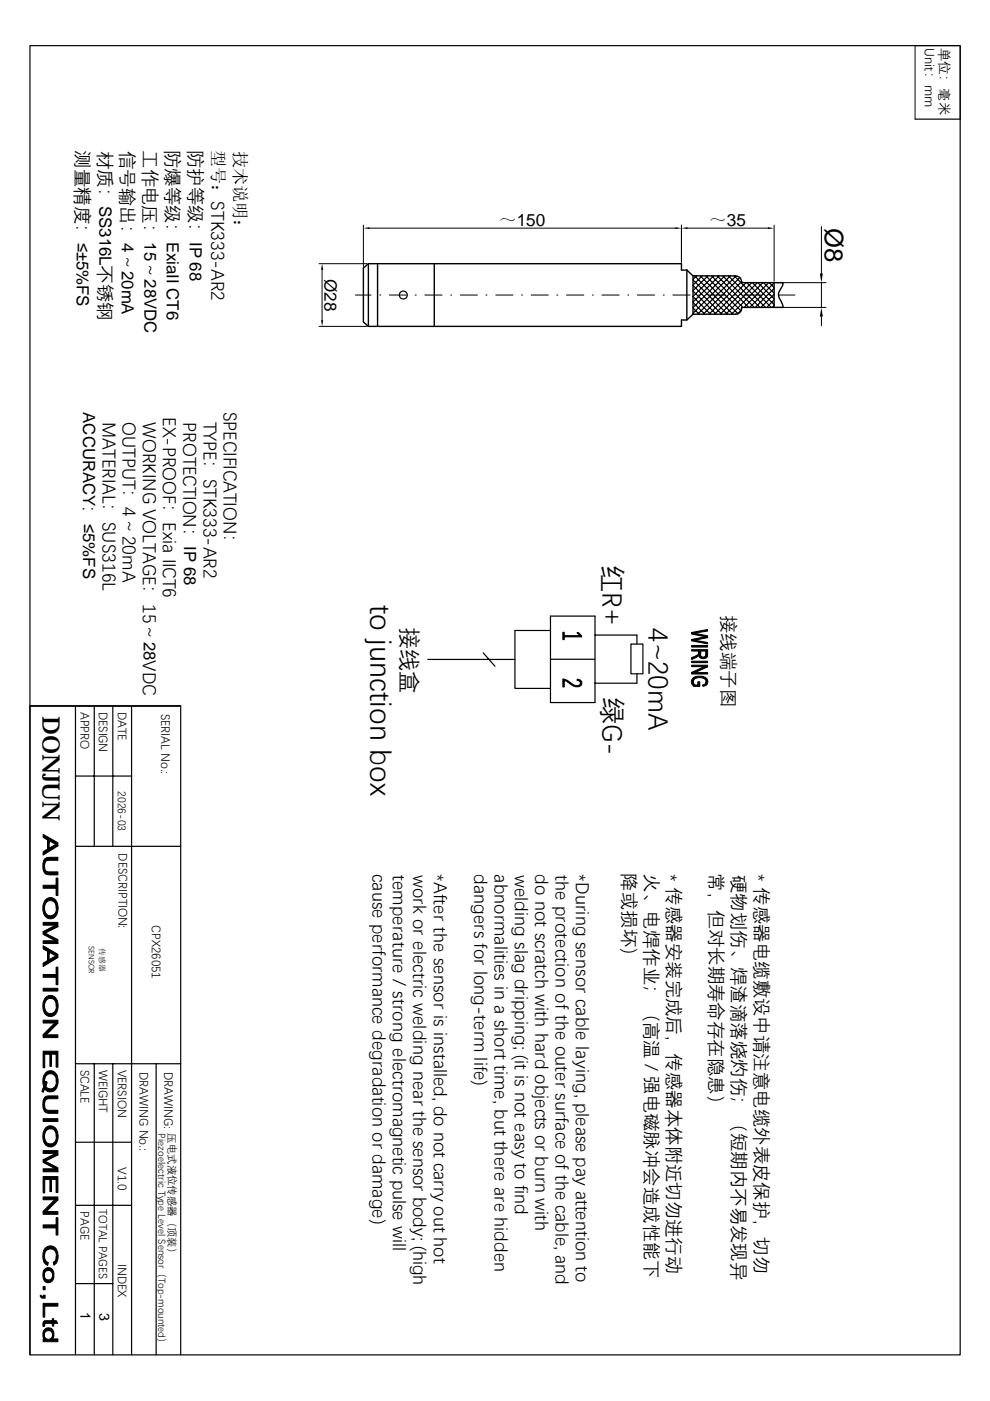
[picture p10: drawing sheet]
<svg xmlns="http://www.w3.org/2000/svg" width="210mm" height="297mm" viewBox="0 0 210 297" stroke-linecap="round" stroke-linejoin="round" font-family="sans-serif">
<g fill="none" stroke="#000" stroke-width=".3">
<path d="M78.1 55.9l-1.1 .9v11.5l1.1 .9M78.1 55.9h66.4v1.4h1.1M78.1 55.9v13.3M80.1 55.9v13.3M92.1 55.9v13.3M145.6 57.3v10.5h-1.1v1.4h-66.4M145.6 57.3l1.3 1.2M146.9 58.5v8.1l-1.3 1.2M146.9 58.5h9.1M156 58.5a1.16 1.16 0 0 1 1.2 1.3M157.3 59.8v.1h8.7a3.3 3.3 0 0 1-.8 2l-.1 .3a2.25 2.25 0 0 0 .5 1.7l.4 1.3h-8.7v.1M164.1 59.9v5.3"/>
<path d="M146.9 66.6h9.1M157.2 65.3v.4a1.13 1.13 0 0 1-1.2 .9"/>
</g>
<g fill="none" stroke="#000" stroke-width=".25">
<path d="M6.3 9.7h197.3v277.6h-197.3zM194 25.3h9.6M146.9 59.3l7.3 7.3M147.3 58.5l8.1 8.1M147.7 58.5l-.8 .8M148.5 58.5l8 8M148.9 58.5l-2 1.9M149.6 58.5l7.5 7.4M150.1 58.5l-3.2 3.1M150.9 58.5l6.6 6.7M151.3 58.5l-4.4 4.4M152.1 58.5l6.6 6.7"/>
<path d="M152.5 58.5l-5.6 5.5M153.2 58.5l6.7 6.7M153.7 58.5l-6.8 6.7M154.4 58.5l6.7 6.7M154.9 58.5l-8 7.9M155.7 58.5l6.6 6.7M156.1 58.5l-8.2 8.1M156.9 58.8l-7.8 7.8M157.3 59.7l-7 6.9M158.2 59.9l-6.7 6.7M158.3 59.9l5.2 5.3M159.4 59.9l-6.7 6.7"/>
<path d="M159.5 59.9l4.6 4.7M160.6 59.9l-6.7 6.7M160.7 59.9l3.4 3.5M161.8 59.9l-6.7 6.7M161.9 59.9l2.2 2.3M163 59.9l-5.2 5.3M163.1 59.9l1 1.1M164.1 60l-5.1 5.2M146.9 60.5l6.1 6.1M146.9 61.7l4.9 4.9M146.9 62.9l3.7 3.7M146.9 64.1l2.5 2.5"/>
<path d="M146.9 65.3l1.4 1.3M146.9 66.5l.2 .1M157.2 65.7l-.9 .9M164.1 61.2l-4 4M164.1 62.4l-2.8 2.8M164.1 63.6l-1.5 1.6M164.1 64.8l-.4 .4M90.7 139.8h18.5M102.4 138.4l2.5 2.9M116.7 133.7h-7.5v12.3h7.5M116.7 130.6h9.5v18.4h-9.5zM116.7 139.8h9.5"/>
<path d="M126.2 134.6h8.8v2M133.8 136.6h2.5v6.3h-2.5zM6.3 149.7h32M16 149.7v137.6M20 149.7v29.7M23.9 149.7v29.7M27.9 149.7v137.6M38.3 149.7h-32v137.6M38.3 149.7v137.6M135 142.9v2h-8.8M16 179.4h22.3M16 164.5h11.9"/>
<path d="M16 225.5h22.3M20 225.5v61.8M23.9 225.5v61.8M33.1 225.5v61.8M16 255.6h11.9M16 242.2h11.9M16 272.1h7.9"/>
<circle cx="85.5" cy="62.6" r=".85"/>
</g>
<g fill="none" stroke="#000" stroke-width=".21">
<path d="M194 25.3v-15.6h9.6v15.6M67.6 55.9h10.2M68.3 57.2v10.7M77 47.7v8.8M78.4 48.4h64.8M144.5 47.7v7.9M145.8 48.4h17M164.1 47.7v11.9M164.6 59.9h10.5M174.2 48v10M174.2 59.9v5.3M67.6 69.2h10.2"/>
<path d="M75.4 62.6h3.3M80.5 62.6h.2M82.5 62.6h3.7M88 62.6h.3M90.1 62.6h3.6M95.5 62.6h.3M97.6 62.6h3.6M103 62.6h.3M105.1 62.6h3.7M110.6 62.6h.2M112.6 62.6h3.6M118.1 62.6h.2"/>
<path d="M120.1 62.6h3.7M125.6 62.6h.2M127.6 62.6h3.7M133.1 62.6h.2M135.1 62.6h3.7M140.6 62.6h.2M142.7 62.6h3.6M148.1 62.6h.2M150.2 62.6h3.6M155.6 62.6h.3M157.7 62.6h3.6M163.2 62.6h.2"/>
<path d="M164.6 65.2h10.5M165.2 62.6h3.3M174.2 67.1v2M6.3 149.7h32"/>
</g>
<path d="M68.3 55.9l.2 1.3h-.4zM77 48.4l1.4-.2v.4zM143.2 48.2l1.3 .2-1.3 .2zM144.5 48.4l1.3-.2v.4zM162.8 48.2l1.3 .2-1.3 .2zM173.8 58h.7l-.3 1.9zM68.1 67.9h.4l-.2 1.3zM174.2 65.2l.3 1.9h-.7z" fill="#000"/>
<g fill="#000" stroke="#000" stroke-width=".21">
<path d="M122.3 134.1h.4l.6 .7v.2z" fill-rule="evenodd"/>
<path d="M119.3 134.1h.3v.7h3.3l.4 .2h-3.7v.6h-.3z" fill-rule="evenodd"/>
<path d="M146.6 136.8h3.4v.4h-3.4z" fill-rule="evenodd"/>
<path d="M146.6 139.4l1.4-.6 .1-.4 .1 .6-.2 .1-1.4 .7z" fill-rule="evenodd"/>
<path d="M148.5 138l.1 1.1 .7 .2 .3-.2v-.3l.1 .7-.4 .1-.8-.1z" fill-rule="evenodd"/>
<path d="M146.6 134.1l3.4-.6v.3l-2.8 .5z" fill-rule="evenodd"/>
<path d="M146.6 134.1l3.4 .7v.4l-.4-.2-3-.6z" fill-rule="evenodd"/>
<path d="M146.6 135.6l3-.6 .4 .2-2.6 .5z" fill-rule="evenodd"/>
<path d="M146.6 135.6l3.4 .6v.3l-3.4-.6z" fill-rule="evenodd"/>
<path d="M146.6 137.7h3.4l-.1 1.6-.2 .2-.1-1.5h-1.1v1.5l-.3-.5-.1-1h-1.5z" fill-rule="evenodd"/>
<path d="M122.4 144l.7 .2v.6l-.2-.4-.6-.1z" fill-rule="evenodd"/>
<path d="M119.3 144l.9 .2 1.1 .8 .8 .4h.5l.4-.3 .1-.9a.79 .79 0 0 1 .2 .9 .79 .79 0 0 1-.7 .5l-1.1-.2-1.9-1.1v1.4h-.3z" fill-rule="evenodd"/>
<path d="M146.6 140.2h3.4v.3h-3.4z" fill-rule="evenodd"/>
<path d="M146.9 143.7l.1 1 .2 .4 .8 .1v-.6h.4v.9l-1.4-.1-.4-.6v-.5z" fill-rule="evenodd"/>
<path d="M149 145.2l.4-.1 .3-.5-.1 .7-.5 .2z" fill-rule="evenodd"/>
<path d="M146.6 142.6h3.4v.3h-3.4z" fill-rule="evenodd"/>
<path d="M146.6 141h3.4v.4l-3.4-.1z" fill-rule="evenodd"/>
<path d="M146.6 142.6l2.7-1.3 .7 .1-2.6 1.2z" fill-rule="evenodd"/>
<path d="M146.9 143.7l.9-.3h1.1a1.13 1.13 0 0 1 1.1 1.6l-.3 .3v-1a1.19 1.19 0 0 0-1.1-.6h-.5a1.02 1.02 0 0 0-1.1 .9z" fill-rule="evenodd"/>
<path d="M9.1 176.9l3.2 1.8v.7l-.4-.4-1.5-.7-.3 1.7v-1.9l-1-.6z" fill-rule="evenodd"/>
<path d="M10.4 178.3v1.5l1.5-.8 .4 .4-3.2 1.9v-.7l1-.6z" fill-rule="evenodd"/>
<path d="M9.7 190.8l.8-.5 .6 .1 .5 .2 .4 .5-.1 1.5v-.4a1.24 1.24 0 0 0-1.1-1.2h-.3a1.37 1.37 0 0 0-1.1 1.3v1.7l-.3-1.4 .1-1.1z" fill-rule="evenodd"/>
<path d="M9.4 182.1l.1 2 .3 .6 2.5 .2v.6h-1.8a1.29 1.29 0 0 1-1.4-1.3v-1.1z" fill-rule="evenodd"/>
<path d="M9.6 182l.8-.2h1.9v.6h-2.3l-.4 .5-.2 .7v-1.5z" fill-rule="evenodd"/>
<path d="M9.1 187.7h2.8v-1.5h.4v3.7h-.4v-1.6h-2.8z" fill-rule="evenodd"/>
<path d="M9.1 195.6h3.2v.9l-.5-.3h-2.7z" fill-rule="evenodd"/>
<path d="M9.1 197.5l2.7-1.3 .5 .3-2.7 1.4z" fill-rule="evenodd"/>
<path d="M9.4 192.6a1.26 1.26 0 0 0 .9 1.5 1.26 1.26 0 0 0 1.6-.8l.1-2.2a2.81 2.81 0 0 1-.6 3.5l-.9 .2-.9-.5-.2-.3z" fill-rule="evenodd"/>
<path d="M9.1 209.5h3.2v.6h-3.2z" fill-rule="evenodd"/>
<path d="M9.7 211.4l.7-.3h.7l.5 .3 .4 .5-.1 1.4v-.4a1.27 1.27 0 0 0-1-1.2h-.5a1.45 1.45 0 0 0-1 1.3v1.8a3.3 3.3 0 0 1-.2-2.4z" fill-rule="evenodd"/>
<path d="M9.1 197.5l3.2 1.7v.9l-.5-.6-2.7-1.4z" fill-rule="evenodd"/>
<path d="M9.1 199.5h2.7l.5 .6h-3.2z" fill-rule="evenodd"/>
<path d="M9.1 200.5l3.2 1.8v.7l-.4-.4-1.5-.7-.3 1.8v-2l-1-.5z" fill-rule="evenodd"/>
<path d="M10.4 201.9v1.6l1.5-.9 .4 .4-3.2 1.9v-.7l1-.5z" fill-rule="evenodd"/>
<path d="M9.1 206.6h2.8v-1.6h.4v3.8h-.4v-1.6h-2.8z" fill-rule="evenodd"/>
<path d="M9.1 219.4h3.2v.6h-3.2z" fill-rule="evenodd"/>
<path d="M9.1 216.3h3.2v.6h-3.2z" fill-rule="evenodd"/>
<path d="M11.6 216.9h.7l-2.5 2.5h-.7z" fill-rule="evenodd"/>
<path d="M9.4 213.3v.3a1.41 1.41 0 0 0 1 1.3h.6a1.29 1.29 0 0 0 .9-1.3l.1-1.7a2.92 2.92 0 0 1-.5 3.4l-.5 .2h-.6l-.6-.2-.4-.5z" fill-rule="evenodd"/>
<path d="M9.1 237.2h3.2v.6h-3.2z" fill-rule="evenodd"/>
<path d="M9.3 230.4l-.1 1.2-.3-.2z" fill-rule="evenodd"/>
<path d="M9.7 229.3l.3 .1-.3 .9z" fill-rule="evenodd"/>
<path d="M9.7 239.1l.7-.4h.7l.5 .3 .4 .5-.1 1.4v-.3a1.27 1.27 0 0 0-1-1.3h-.4a1.37 1.37 0 0 0-1.1 1.4v1.7a3.3 3.3 0 0 1-.2-2.3z" fill-rule="evenodd"/>
<path d="M9.8 227.4l.6-.4h.6l.5 .2 .5 .7-.1 1.4v-.4a1.25 1.25 0 0 0-1-1.2h-.4a1.36 1.36 0 0 0-1.1 1.3l-.1 2.3v-.9a3.6 3.6 0 0 1 .1-2.5z" fill-rule="evenodd"/>
<path d="M9.1 222.9h3.2v3.4h-.4v-2.8h-1v2.6h-.3v-2.6h-1.1v2.9h-.4z" fill-rule="evenodd"/>
<path d="M9.4 232.7l.1 2 .2 .5 .5 .2h2.1v.6h-2.1a1.24 1.24 0 0 1-1.1-1.3v-1.1z" fill-rule="evenodd"/>
<path d="M9.6 232.6l.5-.2h2.2v.5h-2a.98 .98 0 0 0-.9 1.2v-1.4z" fill-rule="evenodd"/>
<path d="M9.4 229.3l.1 .6 .2-.6v1a1.23 1.23 0 0 0 1.4 .5 1.23 1.23 0 0 0 .8-1.2l.1-1.7a3.2 3.2 0 0 1-.3 3.2l-.4 .3-.8 .1-.5-.2-.5-.5-.1 .1z" fill-rule="evenodd"/>
<path d="M9.1 245.9l3.2 1.7v.8l-.5-.6-2.7-1.3z" fill-rule="evenodd"/>
<path d="M9.1 247.8h2.7l.5 .6h-3.2z" fill-rule="evenodd"/>
<path d="M9.1 244h3.2v.9l-.5-.4h-2.7z" fill-rule="evenodd"/>
<path d="M9.1 245.9l2.7-1.4 .5 .4-2.5 1.3h-.2z" fill-rule="evenodd"/>
<path d="M9.1 249.5h3.2v3.3h-.4v-2.8h-1v2.6h-.3v-2.6h-1.1v2.9h-.4z" fill-rule="evenodd"/>
<path d="M9.1 256.8l3.2 .1v.6h-3.2z" fill-rule="evenodd"/>
<path d="M9.1 253.8h3.2v.6h-3.2z" fill-rule="evenodd"/>
<path d="M9.1 256.8l2.5-2.4h.7l-2.5 2.5z" fill-rule="evenodd"/>
<path d="M9.4 240.9a1.42 1.42 0 0 0 1 1.6h.6a1.29 1.29 0 0 0 .9-1.2l.1-1.8a2.92 2.92 0 0 1-.5 3.4 1.41 1.41 0 0 1-2.1-.5z" fill-rule="evenodd"/>
<path d="M9.1 272.8h.5v.7h-.5z" fill-rule="evenodd"/>
<path d="M8.5 274.7l.2-.1 .1 .2 .3 .1v-.3h.5v.6h-.7z" fill-rule="evenodd"/>
<path d="M9.4 266.3l.2 .9 .6 .5-.1 .6-.7-.6z" fill-rule="evenodd"/>
<path d="M9.6 269a1.11 1.11 0 0 1 1.5 .2v1.2a.88 .88 0 0 0-.8-1.1 .88 .88 0 0 0-.9 1.1v-1.2z" fill-rule="evenodd"/>
<path d="M9.3 269.3l.1-.1v1.4a.87 .87 0 0 0 .9 .8 .87 .87 0 0 0 .8-.9v-1.3l.3 .7v.8a1.17 1.17 0 0 1-1.2 1.3 1.17 1.17 0 0 1-1.1-1.3v-.8z" fill-rule="evenodd"/>
<path d="M11.9 266.3l.1 1.4-.6 .5-.1-.6 .5-.4z" fill-rule="evenodd"/>
<path d="M9.1 259.7h2.8v-1.5h.4v3.7h-.4v-1.6h-2.8z" fill-rule="evenodd"/>
<path d="M9.1 276.3h3.2v.6h-2.8v2.4h-.4z" fill-rule="evenodd"/>
<path d="M9.7 264.5a1.59 1.59 0 0 1 1.8-.1 1.59 1.59 0 0 1 .8 1.6l-.1 1.2-.2 .5-.1-1.7a1.25 1.25 0 0 0-1.2-1.2 1.25 1.25 0 0 0-1.3 1.2v1.7l-.3-.9v-1l.1-.6z" fill-rule="evenodd"/>
<path d="M9.4 282v1.9l-.3-.5v-.8z" fill-rule="evenodd"/>
<path d="M9.3 280.1h.1l.1 1.1h-.4v-.7z" fill-rule="evenodd"/>
<path d="M9.5 281.8a1.17 1.17 0 0 1 1.4-.1 1.17 1.17 0 0 1 .5 1.2v.5l-.3 .5v-1a.87 .87 0 0 0-.9-.8 .87 .87 0 0 0-.8 .9v-1z" fill-rule="evenodd"/>
<path d="M9.4 280.1l1.7-.1v-.4h.3v.4h.5l.3 .6h-.8v.6h-.3v-.6h-1.5l-.2 .3z" fill-rule="evenodd"/>
<path d="M9.4 283.3a.86 .86 0 0 0 1 .6 .86 .86 0 0 0 .7-.9v.9h1.2v.6h-3.2v-.6h.3z" fill-rule="evenodd"/>
</g>
<text font-size="6.3" x="78.9" y="128.3" transform="rotate(90 78.9 128.3)">to junction box</text>
<g font-size="5.8">
<text x="128" y="119.7" transform="rotate(90 128 119.7)">红R+</text>
<text x="137.8" y="133.2" transform="rotate(90 137.8 133.2)">4~20mA</text>
<text x="128" y="147.7" transform="rotate(90 128 147.7)">绿G-</text>
</g>
<text font-size="5.5" x="174.9" y="48.3" transform="rotate(90 174.9 48.3)">Ø8</text>
<text font-size="5.2" x="9" y="151.8" transform="rotate(90 9 151.8)">DONJUN</text>
<text font-size="4.7" x="85.3" y="133" transform="rotate(90 85.3 133)">接线盒</text>
<g font-size="3.9">
<text x="16.3" y="31.9" transform="rotate(90 16.3 31.9)">测量精度：≤±5%FS</text>
<text x="21.1" y="31.9" transform="rotate(90 21.1 31.9)">材质：SS316L不锈钢</text>
<text x="25.9" y="32" transform="rotate(90 25.9 32)">信号输出：4～20mA</text>
<text x="30.6" y="31.8" transform="rotate(90 30.6 31.8)">工作电压：15～28VDC</text>
<text x="35.4" y="31.7" transform="rotate(90 35.4 31.7)">防爆等级：ExiaII CT6</text>
<text x="40.2" y="31.7" transform="rotate(90 40.2 31.7)">防护等级：IP 68</text>
<text x="21.9" y="89.4" transform="rotate(90 21.9 89.4)">MATERIAL：SUS316L</text>
<text x="26.2" y="89.4" transform="rotate(90 26.2 89.4)">OUTPUT：4～20mA</text>
<text x="30.5" y="89.4" transform="rotate(90 30.5 89.4)">WORKING VOLTAGE：15～28VDC</text>
<text x="34.8" y="88.5" transform="rotate(90 34.8 88.5)">EX-PROOF：Exia IICT6</text>
<text x="39.1" y="89.4" transform="rotate(90 39.1 89.4)">PROTECTION：IP 68</text>
<text x="43.3" y="89.4" transform="rotate(90 43.3 89.4)">TYPE：STK333-AR2</text>
<text x="47.6" y="87.3" transform="rotate(90 47.6 87.3)">SPECIFICATION：</text>
<text x="153.2" y="130.4" transform="rotate(90 153.2 130.4)">接线端子图</text>
<text x="79.2" y="185.3" transform="rotate(90 79.2 185.3)">cause performance degradation or damage)</text>
<text x="83.5" y="185.4" transform="rotate(90 83.5 185.4)">temperature / strong electromagnetic pulse will</text>
<text x="87.8" y="185.5" transform="rotate(90 87.8 185.5)">work or electric welding near the sensor body; (high</text>
<text x="92.2" y="185.4" transform="rotate(90 92.2 185.4)">*After the sensor is installed, do not carry out hot</text>
<text x="100.7" y="185.3" transform="rotate(90 100.7 185.3)">dangers for long-term life)</text>
<text x="105" y="185.4" transform="rotate(90 105 185.4)">abnormalities in a short time, but there are hidden</text>
<text x="109.3" y="185.5" transform="rotate(90 109.3 185.5)">welding slag dripping; (it is not easy to find</text>
<text x="113.7" y="185.3" transform="rotate(90 113.7 185.3)">do not scratch with hard objects or burn with</text>
<text x="118" y="185.4" transform="rotate(90 118 185.4)">the protection of the outer surface of the cable, and</text>
<text x="122.3" y="185.4" transform="rotate(90 122.3 185.4)">*During sensor cable laying, please pay attention to</text>
<text x="132.2" y="185.2" transform="rotate(90 132.2 185.2)">降或损坏）</text>
<text x="136.9" y="185.4" transform="rotate(90 136.9 185.4)">火、电焊作业；（高温 / 强电磁脉冲会造成性能下</text>
<text x="141.7" y="185.4" transform="rotate(90 141.7 185.4)">* 传感器安装完成后，传感器本体附近切勿进行动</text>
<text x="150.7" y="185.2" transform="rotate(90 150.7 185.2)">常，但对⻓期寿命存在隐患）</text>
<text x="155.4" y="185.4" transform="rotate(90 155.4 185.4)">硬物划伤、焊渣滴落烧灼伤；（短期内不易发现异</text>
<text x="160.2" y="185.4" transform="rotate(90 160.2 185.4)">* 传感器电缆敷设中请注意电缆外表皮保护，切勿</text>
</g>
<g font-size="3.7">
<text x="105.8" y="48">～150</text>
<text x="150.4" y="48">～35</text>
</g>
<g font-size="3.6">
<text x="45" y="31.8" transform="rotate(90 45 31.8)">型号：STK333-AR2</text>
<text x="49.7" y="31.9" transform="rotate(90 49.7 31.9)">技术说明：</text>
<text x="68.8" y="59.1" transform="rotate(90 68.8 59.1)">Ø28</text>
<text x="17.7" y="87.4" transform="rotate(90 17.7 87.4)">ACCURACY：≤5%FS</text>
</g>
<g font-size="3">
<text x="17.1" y="278.2" transform="rotate(90 17.1 278.2)">1</text>
<text x="21.1" y="278.5" transform="rotate(90 21.1 278.5)">3</text>
</g>
<g font-size="2.8">
<text x="196.3" y="10.2" transform="rotate(90 196.3 10.2)">Unit：mm</text>
<text x="199.3" y="10.2" transform="rotate(90 199.3 10.2)">单位：毫米</text>
</g>
<g font-size="2.6">
<text x="17.2" y="150.9" transform="rotate(90 17.2 150.9)">APPRO</text>
<text x="21.1" y="150.9" transform="rotate(90 21.1 150.9)">DESIGN</text>
<text x="25.1" y="150.9" transform="rotate(90 25.1 150.9)">DATE</text>
<text x="34.3" y="151.4" transform="rotate(90 34.3 151.4)">SERIAL No.:</text>
<text x="25.3" y="180.9" transform="rotate(90 25.3 180.9)">DESCRIPTION:</text>
<text x="32.3" y="196.2" transform="rotate(90 32.3 196.2)">CPX26051</text>
<text x="17.2" y="226.8" transform="rotate(90 17.2 226.8)">SCALE</text>
<text x="21.1" y="226.8" transform="rotate(90 21.1 226.8)">WEIGHT</text>
<text x="25.1" y="226.8" transform="rotate(90 25.1 226.8)">VERSION</text>
<text x="29.7" y="227.2" transform="rotate(90 29.7 227.2)">DRAWING No.:</text>
<text x="34.9" y="227.2" transform="rotate(90 34.9 227.2)">DRAWING:</text>
<text x="25.1" y="247.4" transform="rotate(90 25.1 247.4)">V1.0</text>
<text x="17.2" y="256.8" transform="rotate(90 17.2 256.8)">PAGE</text>
<text x="25.1" y="268" transform="rotate(90 25.1 268)">INDEX</text>
</g>
<text font-size="2.5" x="21.1" y="256.3" transform="rotate(90 21.1 256.3)">TOTAL PAGES</text>
<text font-size="2.3" x="25.1" y="167.7" transform="rotate(90 25.1 167.7)">2026-03</text>
<text font-size="2.2" x="35.8" y="240.3" transform="rotate(90 35.8 240.3)">压电式液位传感器（顶装）</text>
<text font-size="2.1" x="33.7" y="240.2" transform="rotate(90 33.7 240.2)">Piezoelectric Type Level Sensor（Top-mounted）</text>
<g font-size="1.7">
<text x="18.9" y="200.5" transform="rotate(90 18.9 200.5)">SENSOR</text>
<text x="21.1" y="201" transform="rotate(90 21.1 201)">传感器</text>
</g>
</svg>
